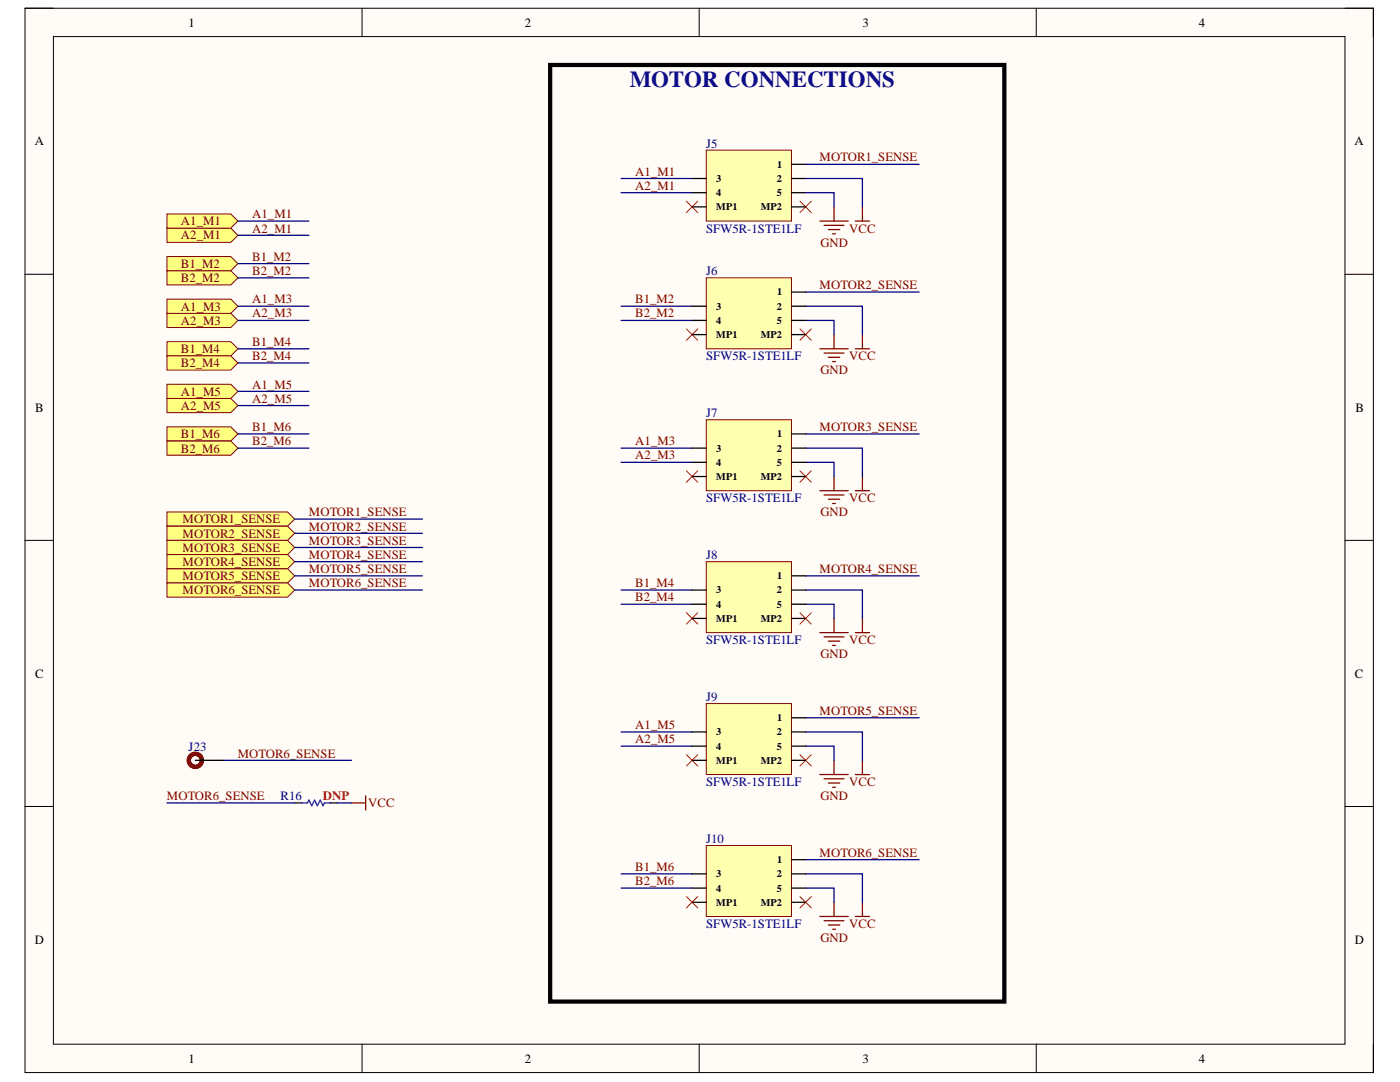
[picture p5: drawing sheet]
<svg xmlns="http://www.w3.org/2000/svg" width="279mm" height="216mm" viewBox="0 0 279 216" stroke-linecap="round" stroke-linejoin="round" font-family="sans-serif">
<path d="M5 1.6h269.1v212.4h-269.1z" fill-rule="evenodd" fill="#fffcf8"/>
<path d="M5 1.6h269.1v212.4h-269.1z" fill="none" stroke="#000" stroke-width=".2"/>
<path d="M10.7 7.3h257.7v201.1h-257.7z" fill-rule="evenodd" fill="#fffcf8"/>
<g fill="none" stroke="#000" stroke-width=".2">
<path d="M5 1.6h5.7M10.7 7.3h257.7v201.1h-257.7zM72.3 1.6v5.7M139.5 1.6v5.7M206.8 1.6v5.7M268.4 1.6h5.7v5.7M5 54.7h5.7M268.4 54.7h5.7M5 107.8h5.7M268.4 107.8h5.7M5 160.9h5.7M268.4 160.9h5.7"/>
<path d="M72.3 208.4v5.6M139.5 208.4v5.6M206.8 208.4v5.6M274.1 208.4v5.6"/>
</g>
<g fill="none" stroke="#f00" stroke-width=".2">
<path d="M137 40.1l2.3 2.3M139.3 40.1l-2.3 2.3M159.6 40.1l2.3 2.3M161.9 40.1l-2.3 2.3M137 65.6l2.3 2.3M139.3 65.6l-2.3 2.3M159.6 65.6l2.3 2.3M161.9 65.6l-2.3 2.3M137 93.9l2.3 2.3M139.3 93.9l-2.3 2.3M159.6 93.9l2.3 2.3M161.9 93.9l-2.3 2.3"/>
<path d="M137 122.3l2.3 2.2M139.3 122.3l-2.3 2.2M159.6 122.3l2.3 2.2M161.9 122.3l-2.3 2.2M137 150.6l2.3 2.2M139.3 150.6l-2.3 2.2M159.6 150.6l2.3 2.2M161.9 150.6l-2.3 2.2M137 178.9l2.3 2.3M139.3 178.9l-2.3 2.3M159.6 178.9l2.3 2.3M161.9 178.9l-2.3 2.3"/>
</g>
<g fill="none" stroke="#800000" stroke-width=".25">
<path d="M163.6 44.1h5.7M164.5 45h3.9M165.3 45.8h2.3M166.2 46.7h.5M166.4 41.3v2.8M170.7 44.1h2.8M172.1 41.3v2.8M163.6 69.6h5.7M164.5 70.4h3.9M165.3 71.3h2.3M166.2 72.1h.5M166.4 66.8v2.8"/>
<path d="M170.7 69.6h2.8M172.1 66.8v2.8M163.6 97.9h5.7M164.5 98.8h3.9M165.3 99.6h2.3M166.4 95.1v2.8M170.7 97.9h2.8M172.1 95.1v2.8M166.2 100.5h.5M163.6 126.2h5.7M164.5 127.1h3.9M165.3 127.9h2.3"/>
<path d="M166.2 128.8h.5M166.4 123.4v2.8M170.7 126.2h2.8M172.1 123.4v2.8M163.6 154.5h5.7M164.5 155.4h3.9M165.3 156.2h2.3M166.2 157.1h.5M166.4 151.7v2.8M170.7 154.6h2.8M172.1 151.7v2.8M163.6 182.9h5.7"/>
<path d="M164.5 183.7h3.9M165.3 184.6h2.3M166.2 185.4h.5M166.4 180v2.9M170.7 182.9h2.8M172.1 180v2.9"/>
</g>
<path d="M33.3 85.2h12.8l1.4 1.4-1.4 1.4h-12.8z" fill-rule="evenodd" fill="#ffff80"/>
<path d="M33.3 85.2h12.8l1.4 1.4-1.4 1.4h-12.8z" fill="none" stroke="#800000" stroke-width=".2"/>
<path d="M33.3 88h12.8l1.4 1.4-1.4 1.4h-12.8z" fill-rule="evenodd" fill="#ffff80"/>
<path d="M33.3 88h12.8l1.4 1.4-1.4 1.4h-12.8z" fill="none" stroke="#800000" stroke-width=".2"/>
<path d="M33.3 76.7h12.8l1.4 1.4-1.4 1.4h-12.8z" fill-rule="evenodd" fill="#ffff80"/>
<path d="M33.3 76.7h12.8l1.4 1.4-1.4 1.4h-12.8z" fill="none" stroke="#800000" stroke-width=".2"/>
<path d="M33.3 79.5h12.8l1.4 1.4-1.4 1.4h-12.8z" fill-rule="evenodd" fill="#ffff80"/>
<path d="M33.3 79.5h12.8l1.4 1.4-1.4 1.4h-12.8z" fill="none" stroke="#800000" stroke-width=".2"/>
<path d="M33.3 68.2h12.8l1.4 1.4-1.4 1.4h-12.8z" fill-rule="evenodd" fill="#ffff80"/>
<path d="M33.3 68.2h12.8l1.4 1.4-1.4 1.4h-12.8z" fill="none" stroke="#800000" stroke-width=".2"/>
<path d="M33.3 71h12.8l1.4 1.4-1.4 1.4h-12.8z" fill-rule="evenodd" fill="#ffff80"/>
<path d="M33.3 71h12.8l1.4 1.4-1.4 1.4h-12.8z" fill="none" stroke="#800000" stroke-width=".2"/>
<path d="M33.3 62.5h12.8l1.4 1.4-1.4 1.5h-12.8z" fill-rule="evenodd" fill="#ffff80"/>
<path d="M33.3 62.5h12.8l1.4 1.4-1.4 1.5h-12.8z" fill="none" stroke="#800000" stroke-width=".2"/>
<path d="M33.3 59.7h12.8l1.4 1.4-1.4 1.4h-12.8z" fill-rule="evenodd" fill="#ffff80"/>
<path d="M33.3 59.7h12.8l1.4 1.4-1.4 1.4h-12.8z" fill="none" stroke="#800000" stroke-width=".2"/>
<path d="M33.3 54h12.8l1.4 1.4-1.4 1.5h-12.8z" fill-rule="evenodd" fill="#ffff80"/>
<path d="M33.3 54h12.8l1.4 1.4-1.4 1.5h-12.8z" fill="none" stroke="#800000" stroke-width=".2"/>
<path d="M33.3 51.2h12.8l1.4 1.4-1.4 1.4h-12.8z" fill-rule="evenodd" fill="#ffff80"/>
<path d="M33.3 51.2h12.8l1.4 1.4-1.4 1.4h-12.8z" fill="none" stroke="#800000" stroke-width=".2"/>
<path d="M33.3 45.5h12.8l1.4 1.4-1.4 1.5h-12.8z" fill-rule="evenodd" fill="#ffff80"/>
<path d="M33.3 45.5h12.8l1.4 1.4-1.4 1.5h-12.8z" fill="none" stroke="#800000" stroke-width=".2"/>
<path d="M33.3 42.7h12.8l1.4 1.4-1.4 1.4h-12.8z" fill-rule="evenodd" fill="#ffff80"/>
<path d="M33.3 42.7h12.8l1.4 1.4-1.4 1.4h-12.8z" fill="none" stroke="#800000" stroke-width=".2"/>
<path d="M58.8 160.2h1.4M65.9 160.2h1.4" fill="none" stroke="#000" stroke-width=".25"/>
<path d="M60.2 160.2h1.2l.2-.6 .6 1.2 .6-1.2 .5 1.2 .6-1.2 .6 1.2 .3-.6h1.1" fill="none" stroke="#00f" stroke-width=".25"/>
<path d="M73 158.8v2.8M70.1 160.2h2.9" fill="none" stroke="#800000" stroke-width=".25"/>
<path d="M109.8 13h90.6v186.9h-90.6z" fill="none" stroke="#000" stroke-width=".85"/>
<path d="M33.3 102.2h24.1l1.4 1.4-1.4 1.4h-24.1z" fill-rule="evenodd" fill="#ffff80"/>
<path d="M33.3 102.2h24.1l1.4 1.4-1.4 1.4h-24.1z" fill="none" stroke="#800000" stroke-width=".2"/>
<path d="M33.3 105h24.1l1.4 1.4-1.4 1.4h-24.1z" fill-rule="evenodd" fill="#ffff80"/>
<path d="M33.3 105h24.1l1.4 1.4-1.4 1.4h-24.1z" fill="none" stroke="#800000" stroke-width=".2"/>
<path d="M33.3 107.8h24.1l1.4 1.4-1.4 1.5h-24.1z" fill-rule="evenodd" fill="#ffff80"/>
<path d="M33.3 107.8h24.1l1.4 1.4-1.4 1.5h-24.1z" fill="none" stroke="#800000" stroke-width=".2"/>
<path d="M33.3 110.7h24.1l1.4 1.4-1.4 1.4h-24.1z" fill-rule="evenodd" fill="#ffff80"/>
<path d="M33.3 110.7h24.1l1.4 1.4-1.4 1.4h-24.1z" fill="none" stroke="#800000" stroke-width=".2"/>
<path d="M33.3 113.5h24.1l1.4 1.4-1.4 1.4h-24.1z" fill-rule="evenodd" fill="#ffff80"/>
<path d="M33.3 113.5h24.1l1.4 1.4-1.4 1.4h-24.1z" fill="none" stroke="#800000" stroke-width=".2"/>
<path d="M33.3 116.3h24.1l1.4 1.4-1.4 1.5h-24.1z" fill-rule="evenodd" fill="#ffff80"/>
<path d="M33.3 116.3h24.1l1.4 1.4-1.4 1.5h-24.1z" fill="none" stroke="#800000" stroke-width=".2"/>
<path d="M141 30h17v14.1h-17z" fill-rule="evenodd" fill="#ffffb0"/>
<path d="M141 30h17v14.1h-17z" fill="none" stroke="#800000" stroke-width=".2"/>
<path d="M138.1 35.6h2.9M138.1 38.4h2.9M158 32.8h2.8M158 35.6h2.8M158 38.4h2.8M138.1 41.3h2.9M158 41.3h2.8" fill="none" stroke="#000" stroke-width=".25"/>
<g fill="none" stroke="#000080" stroke-width=".25">
<path d="M124 38.4h14.1M124 35.6h14.1M160.8 38.4h5.6v2.9M160.8 35.6h11.3v5.7M160.8 32.8h22.6M47.5 52.6h14.1M47.5 55.4h14.1M47.5 44.1h14.1M47.5 46.9h14.1M160.8 58.3h22.6M47.5 78.1h14.1M47.5 69.6h14.1"/>
<path d="M47.5 72.4h14.1M47.5 61.1h14.1M47.5 63.9h14.1M124 61.1h14.1M124 63.9h14.1M160.8 63.9h5.6v2.9M160.8 61.1h11.3v5.7M47.5 86.6h14.1M47.5 89.4h14.1M47.5 80.9h14.1M124 89.4h14.1M124 92.3h14.1"/>
<path d="M160.8 92.3h5.6v2.8M160.8 89.4h11.3v5.7M160.8 86.6h22.6M58.8 114.9h25.5M58.8 117.7h25.5M58.8 103.6h25.5M58.8 106.4h25.5M58.8 109.2h25.5M58.8 112.1h25.5M124 117.7h14.1M160.8 117.7h11.3v5.7M160.8 114.9h22.6"/>
<path d="M124 120.6h14.1M160.8 120.6h5.6v2.8M44.6 151.7h25.5M124 146.1h14.1M124 148.9h14.1M160.8 148.9h5.6v2.8M160.8 146.1h11.3v5.6M160.8 143.2h22.6M33.3 160.2h25.5M67.3 160.2h2.8M124 174.4h14.1M124 177.2h14.1"/>
<path d="M160.8 177.2h5.6v2.8M160.8 174.4h11.3v5.6M160.8 171.5h22.6"/>
</g>
<path d="M141 55.4h17v14.2h-17z" fill-rule="evenodd" fill="#ffffb0"/>
<path d="M141 55.4h17v14.2h-17z" fill="none" stroke="#800000" stroke-width=".2"/>
<path d="M158 58.3h2.8M138.1 61.1h2.9M138.1 63.9h2.9M138.1 66.8h2.9M158 61.1h2.8M158 63.9h2.8M158 66.8h2.8" fill="none" stroke="#000" stroke-width=".25"/>
<path d="M141 83.8h17v14.1h-17z" fill-rule="evenodd" fill="#ffffb0"/>
<path d="M141 83.8h17v14.1h-17z" fill="none" stroke="#800000" stroke-width=".2"/>
<path d="M138.1 89.4h2.9M138.1 92.3h2.9M138.1 95.1h2.9M158 86.6h2.8M158 89.4h2.8M158 92.3h2.8M158 95.1h2.8" fill="none" stroke="#000" stroke-width=".25"/>
<path d="M141 112.1h17v14.1h-17z" fill-rule="evenodd" fill="#ffffb0"/>
<path d="M141 112.1h17v14.1h-17z" fill="none" stroke="#800000" stroke-width=".2"/>
<path d="M138.1 117.7h2.9M158 114.9h2.8M158 117.7h2.8M138.1 120.6h2.9M138.1 123.4h2.9M158 120.6h2.8M158 123.4h2.8" fill="none" stroke="#000" stroke-width=".25"/>
<path d="M141 140.4h17v14.1h-17z" fill-rule="evenodd" fill="#ffffb0"/>
<path d="M141 140.4h17v14.1h-17z" fill="none" stroke="#800000" stroke-width=".2"/>
<path d="M138.1 146.1h2.9M138.1 148.9h2.9M138.1 151.7h2.9M158 143.2h2.8M158 146.1h2.8M158 148.9h2.8M158 151.7h2.8" fill="none" stroke="#000" stroke-width=".25"/>
<path d="M141 168.7h17v14.2h-17z" fill-rule="evenodd" fill="#ffffb0"/>
<path d="M141 168.7h17v14.2h-17z" fill="none" stroke="#800000" stroke-width=".2"/>
<path d="M39 151.7h5.6M138.1 174.4h2.9M138.1 177.2h2.9M158 171.5h2.8M158 174.4h2.8M158 177.2h2.8M138.1 180h2.9M158 180h2.8" fill="none" stroke="#000" stroke-width=".25"/>
<circle cx="39" cy="151.7" r="1.3" fill="none" stroke="#5b0f00" stroke-width=".85"/>
<text font-size="4.6" fill="#0b0b8e" x="125.7" y="17.3">MOTOR CONNECTIONS</text>
<g font-size="2.5">
<text x="37.6" y="5.3">1</text>
<text x="104.7" y="5.3">2</text>
<text x="172.1" y="5.3">3</text>
<text x="239.3" y="5.3">4</text>
<text x="6.9" y="29">A</text>
<text x="270.3" y="29">A</text>
<text x="7" y="82.1">B</text>
<text x="270.5" y="82.1">B</text>
<text x="7" y="135.2">C</text>
<text x="270.4" y="135.2">C</text>
<text x="6.9" y="188.3">D</text>
<text x="270.4" y="188.3">D</text>
<text x="37.6" y="212.1">1</text>
<text x="104.7" y="212.1">2</text>
<text x="172.1" y="212.1">3</text>
<text x="239.3" y="212.1">4</text>
</g>
<g font-size="2.5" fill="#000080">
<text x="140.9" y="29.4">J5</text>
<text x="140.9" y="46.4">SFW5R-1STE1LF</text>
<text x="140.9" y="54.9">J6</text>
<text x="140.9" y="71.9">SFW5R-1STE1LF</text>
<text x="140.9" y="83.2">J7</text>
<text x="140.9" y="100.2">SFW5R-1STE1LF</text>
<text x="140.9" y="111.5">J8</text>
<text x="140.9" y="128.5">SFW5R-1STE1LF</text>
<text x="140.9" y="139.9">J9</text>
<text x="37.6" y="149.8">J23</text>
<text x="56" y="159.6">R16</text>
<text x="140.9" y="156.9">SFW5R-1STE1LF</text>
<text x="140.9" y="168.2">J10</text>
<text x="140.9" y="185.1">SFW5R-1STE1LF</text>
</g>
<g font-size="2.5" fill="#800000">
<text x="126.8" y="35.1">A1_M1</text>
<text x="163.6" y="32.2">MOTOR1_SENSE</text>
<text x="126.8" y="37.9">A2_M1</text>
<text x="36.1" y="47.8">A2_M1</text>
<text x="36.1" y="45">A1_M1</text>
<text x="50.3" y="43.6">A1_M1</text>
<text x="50.3" y="46.4">A2_M1</text>
<text x="169.5" y="46.4">VCC</text>
<text x="36.1" y="53.4">B1_M2</text>
<text x="50.3" y="52">B1_M2</text>
<text x="163.7" y="49.2">GND</text>
<text x="36.1" y="56.3">B2_M2</text>
<text x="50.3" y="54.9">B2_M2</text>
<text x="163.6" y="57.7">MOTOR2_SENSE</text>
<text x="36.1" y="64.8">A2_M3</text>
<text x="36.1" y="62">A1_M3</text>
<text x="50.3" y="60.5">A1_M3</text>
<text x="50.3" y="63.3">A2_M3</text>
<text x="126.8" y="60.5">B1_M2</text>
<text x="126.8" y="63.3">B2_M2</text>
<text x="36.1" y="70.4">B1_M4</text>
<text x="50.3" y="69">B1_M4</text>
<text x="50.3" y="71.9">B2_M4</text>
<text x="169.5" y="71.9">VCC</text>
<text x="36.1" y="73.3">B2_M4</text>
<text x="50.3" y="77.5">A1_M5</text>
<text x="163.7" y="74.7">GND</text>
<text x="36.1" y="79">A1_M5</text>
<text x="36.1" y="81.8">A2_M5</text>
<text x="50.3" y="80.3">A2_M5</text>
<text x="36.1" y="87.4">B1_M6</text>
<text x="50.3" y="86">B1_M6</text>
<text x="50.3" y="88.9">B2_M6</text>
<text x="126.8" y="88.9">A1_M3</text>
<text x="163.6" y="86">MOTOR3_SENSE</text>
<text x="36.1" y="90.3">B2_M6</text>
<text x="126.8" y="91.7">A2_M3</text>
<text x="169.5" y="100.2">VCC</text>
<text x="36.5" y="104.4">MOTOR1_SENSE</text>
<text x="36.5" y="107.3">MOTOR2_SENSE</text>
<text x="61.7" y="103">MOTOR1_SENSE</text>
<text x="61.7" y="105.9">MOTOR2_SENSE</text>
<text x="163.7" y="103">GND</text>
<text x="36.5" y="110.1">MOTOR3_SENSE</text>
<text x="36.5" y="112.9">MOTOR4_SENSE</text>
<text x="61.7" y="108.7">MOTOR3_SENSE</text>
<text x="61.7" y="111.5">MOTOR4_SENSE</text>
<text x="36.5" y="115.8">MOTOR5_SENSE</text>
<text x="36.5" y="118.6">MOTOR6_SENSE</text>
<text x="61.7" y="114.3">MOTOR5_SENSE</text>
<text x="61.7" y="117.2">MOTOR6_SENSE</text>
<text x="126.8" y="117.2">B1_M4</text>
<text x="126.8" y="120">B2_M4</text>
<text x="163.6" y="114.3">MOTOR4_SENSE</text>
<text x="163.7" y="131.3">GND</text>
<text x="169.5" y="128.5">VCC</text>
<text x="163.6" y="142.7">MOTOR5_SENSE</text>
<text x="126.8" y="145.5">A1_M5</text>
<text x="126.8" y="148.3">A2_M5</text>
<text x="47.5" y="151.2">MOTOR6_SENSE</text>
<text x="33.3" y="159.6">MOTOR6_SENSE</text>
<text x="73.5" y="161.1">VCC</text>
<text x="163.7" y="159.6">GND</text>
<text x="169.5" y="156.9">VCC</text>
<text x="126.8" y="173.9">B1_M6</text>
<text x="163.6" y="171">MOTOR6_SENSE</text>
<text x="126.8" y="176.6">B2_M6</text>
<text x="169.5" y="185.1">VCC</text>
<text x="163.7" y="188">GND</text>
</g>
<text font-size="2.5" fill="#f00" x="64.5" y="159.6">DNP</text>
<g font-size="2">
<text x="155.1" y="33.5">1</text>
<text x="142.9" y="36.3">3</text>
<text x="142.9" y="39.2">4</text>
<text x="142.9" y="41.9">MP1</text>
<text x="151.8" y="41.9">MP2</text>
<text x="155" y="36.3">2</text>
<text x="155" y="39.2">5</text>
<text x="155.1" y="58.9">1</text>
<text x="142.9" y="61.8">3</text>
<text x="142.9" y="64.6">4</text>
<text x="155" y="61.8">2</text>
<text x="155" y="64.6">5</text>
<text x="142.9" y="67.5">MP1</text>
<text x="151.8" y="67.5">MP2</text>
<text x="155.1" y="87.3">1</text>
<text x="142.9" y="90.1">3</text>
<text x="142.9" y="92.9">4</text>
<text x="142.9" y="95.8">MP1</text>
<text x="151.8" y="95.8">MP2</text>
<text x="155" y="90.1">2</text>
<text x="155" y="92.9">5</text>
<text x="142.9" y="118.4">3</text>
<text x="155" y="118.4">2</text>
<text x="155.1" y="115.6">1</text>
<text x="142.9" y="121.3">4</text>
<text x="142.9" y="124.1">MP1</text>
<text x="151.8" y="124.1">MP2</text>
<text x="155" y="121.3">5</text>
<text x="155.1" y="143.9">1</text>
<text x="142.9" y="146.7">3</text>
<text x="142.9" y="149.6">4</text>
<text x="155" y="146.7">2</text>
<text x="155" y="149.6">5</text>
<text x="142.9" y="152.4">MP1</text>
<text x="151.8" y="152.4">MP2</text>
<text x="155.1" y="172.2">1</text>
<text x="142.9" y="175">3</text>
<text x="142.9" y="177.9">4</text>
<text x="155" y="175">2</text>
<text x="155" y="177.9">5</text>
<text x="142.9" y="180.7">MP1</text>
<text x="151.8" y="180.7">MP2</text>
</g>
</svg>
